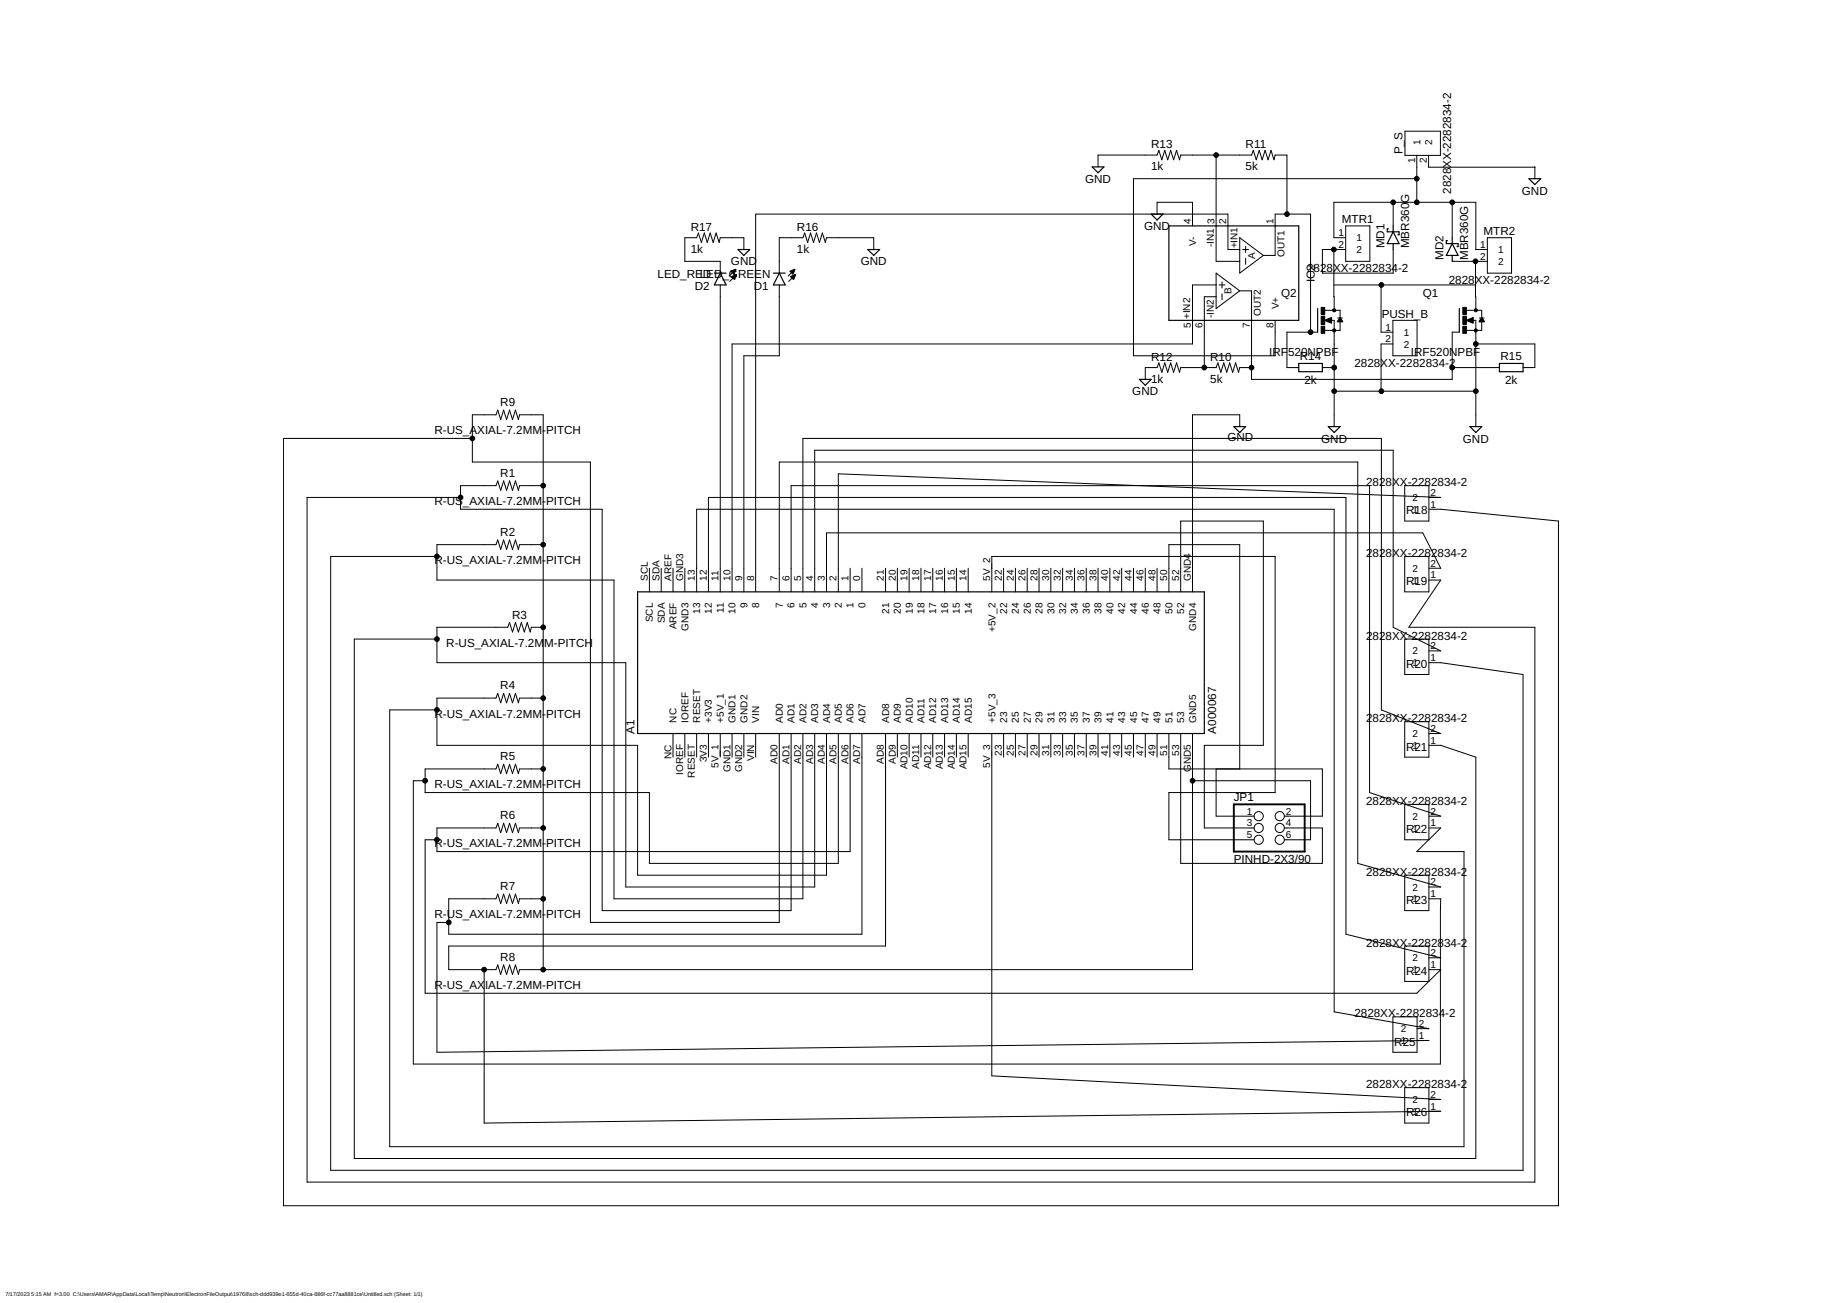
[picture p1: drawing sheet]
<svg xmlns="http://www.w3.org/2000/svg" width="1189mm" height="841mm" viewBox="0 0 1189 841" stroke-linecap="round" stroke-linejoin="round" font-family="sans-serif">
<g fill="none" stroke="#000" stroke-width=".76">
<path d="M705 108h8l-4 4zM987 115h7l-3 4zM743 138h8l-4 4zM754 146h84v61h-84zM896 148h-1v2h8v2h-1M899 150l4 7h-8zM899 146v4M899 157v4M934 155h-1v2h8v2h-1M937 157l4 8h-8zM937 153v4M461 176h8"/>
<path d="M465 176l4 8h-8zM476 161h8l-4 4zM499 176h8M503 176l4 8h-8zM560 161h8l-4 4zM937 165v4M850 199v15M942 199v15M838 235h15v5h-15zM968 235h15v5h-15zM735 245h8l-4 4zM796 275h8l-4 4z"/>
<path d="M857 275h8l-4 4zM949 275h7l-3 4zM412 382h365v91h-365z"/>
</g>
<g fill="none" stroke="#000" stroke-width=".65">
<path d="M907 85h23v15h-23zM709 108v-8h38l1-3 2 6 2-6 2 6 2-6 1 6 2-6 2 6 1-3h46l1-3 2 6 2-6 2 6 2-6 1 6 2-6 2 6 1-3h8v38M785 100v69h15M914 115h-182v115h91v-23M914 100v31M922 100v8h69M991 108v7M747 138v-7h23v15M899 131v15M937 131v22M800 153l15 12-15 11zM804 159v4"/>
<path d="M869 153h-8v-22h92v30M869 146h15v23h-15zM960 153h16v23h-16zM475 174l-4 4M475 177l-4 5M480 161v-8h-15l-1 3-2-6-2 6-2-6-2 6-1-6-2 6-2-6-1 3h-8v16h23v7M513 174l-4 4M513 177l-4 5M564 161v-8h-31v3l-2-6-2 6-2-6-2 6-2-6-2 6-2-6-1 3h-15v23M785 176l15 12-15 11zM800 161h-7v-23h-305v244M802 161h4"/>
<path d="M804 167v4M815 165h8v-27h23v76M861 161v39M869 161h-16v15h46v-15M937 169h23M952 169l1 31M952 161h8M465 184v198M503 184v46h-23v152M785 184h-15v38h-298v160M785 192h-8v45M787 184h4"/>
<path d="M789 182v4M789 190v3M800 188h8v57h129v-31h5M861 184h92M891 184v30h8M850 214h-19v23h7M855 207h6v68M855 200h10v5M863 205h3M865 207v6h-10M899 207h16v23h-16zM946 207h7v68"/>
<path d="M947 200h9v5M955 205h3M956 207v6h-10M808 237h-8l-1 3-2-6-1 6-2-6-2 6-2-6-2 6-2-6-1 3h-23l-1 3-2-6-2 6-1-6-2 6-2-6-2 6-2-6-1 3h-8v8M853 237h8M899 222h-8v30M937 237h31M953 222h38v15h-8M861 252h92M800 275v-7h-30v114M305 283h-122v495h823v-442l-76-7h-8M351 313h-16v4l-2-7-2 7-2-7-2 7-2-7-2 7-2-7-1 3h-23v16h92v259h122v-115"/>
<path d="M907 313h15v23h-15zM297 321h-99v442h793v-358h-82l21-31h-8M922 321h8l-389-15v76M282 359h-69v396h770v-320l-53-7h-8M351 352h-16v3l-2-6-2 6-2-6-2 6-2-6-2 6-2-6-1 3h-38v22h114v206h122v-107M907 359h15v23h-15zM419 367v15M427 367v15M434 367v15M442 367v15M549 367v15M556 367v15"/>
<path d="M572 367v15M579 367v15M587 367v15M594 367v15M602 367v15M610 367v15M617 367v15M625 367v15M648 367v15M655 367v15M663 367v15M671 367v15"/>
<path d="M678 367v15M686 367v15M693 367v15M701 367v15M709 367v15M716 367v15M724 367v15M732 367v15M739 367v15M747 367v15M922 367h8l-12-23h-385v38M450 382v-53h411v324l61 11h-7"/>
<path d="M457 382v-61h412v282l61 15h-8M503 382v-84h373v259l54 16h-8M511 382v-69h373v199l46 15h-8M518 382v-99h374v175l38 15h-8M526 382v-91h373v114l31 15h-8M640 382v-23h183v153h-69v30h55M754 382v-30h46v144M762 382v-46h53v145h-38v53h32M282 412h-53v336h724v-259l-23-8h-8M351 405h-8l-1 3-2-6-2 6-2-6-1 6-2-6-2 6-2-6-1 3h-46v23h122v145h122v-100M907 412h15v23h-15zM282 458h-30v282h693v-190h-31l16-16h-8"/>
<path d="M351 451h-16v3l-2-6-2 6-2-6-2 6-2-6-2 6-2-6-1 3h-38v30h130v84h121v-92M434 473v16M442 473v16M450 473v16M457 473v16M465 473v16M472 473v16M480 473v16M488 473v16M503 473v122h-122v-297h-76v-30h15l1-3 2 6 2-6 2 6 2-6 2 6 2-6 2 6v-3h16v358M541 473v84h-122v-45h-145v-16h46l1-3 2 6 2-6 2 6 2-6 2 6 2-6 2 6v-3h16M549 473v77h-267v-16h38l1-3 2 6 2-6 2 6 2-6 2 6 2-6 2 6v-3h16"/>
<path d="M556 473v130h-266v-23h30l1-3 2 6 2-6 2 6 2-6 2 6 2-6 2 6v-3h16M572 473v138h-282v15h30l1-3 2 6 2-6 2 6 2-6 2 6 2-6 2 6v-3h435v-153M579 473v16M587 473v16M594 473v16M602 473v16M610 473v16M617 473v16M625 473v16M640 473v221l290 16h-8M648 473v16M655 473v16"/>
<path d="M663 473v16M671 473v16M678 473v16M686 473v16M693 473v16M701 473v16M709 473v16M716 473v16M724 473v16M732 473v16M739 473v16M747 473v16"/>
<path d="M754 473v23h99v31h-24M762 473v84h91v-23h-24M907 466h15v23h-15zM785 496v31h24M274 504h-7v183h663v-107h-8M770 504h76v38h-17M907 519h15v23h-15zM282 542h-8v99h640l16-15h-8M907 565h15v23h-15zM290 595h-8v84l640-7h-7M907 611h15v22h-15zM312 626v99l618-8h-8"/>
<path d="M899 656h16v23h-16zM907 702h15v23h-15z"/>
<circle cx="812" cy="527" r="3"/>
<circle cx="812" cy="534" r="3"/>
<circle cx="826" cy="534" r="3"/>
<circle cx="826" cy="527" r="3"/>
<circle cx="812" cy="542" r="3"/>
<circle cx="826" cy="542" r="3"/>
</g>
<g fill="#000" stroke="#000" stroke-width=".65">
<path d="M472 175l3-1-1 3z" fill-rule="evenodd"/>
<path d="M472 179l3-2-1 4z" fill-rule="evenodd"/>
<path d="M510 175l3-1-1 3z" fill-rule="evenodd"/>
<path d="M510 179l4-2-2 4z" fill-rule="evenodd"/>
<path d="M855 207l4-2v4z" fill-rule="evenodd"/>
<path d="M865 205l2 3h-4z" fill-rule="evenodd"/>
<path d="M947 207l4-2v4z" fill-rule="evenodd"/>
<path d="M956 205l2 3h-3z" fill-rule="evenodd"/>
<circle cx="785" cy="100" r="1.5"/>
<circle cx="914" cy="115" r="1.5"/>
<circle cx="831" cy="138" r="1.5"/>
<circle cx="899" cy="131" r="1.5"/>
<circle cx="914" cy="131" r="1.5"/>
<circle cx="937" cy="131" r="1.5"/>
<circle cx="861" cy="161" r="1.5"/>
<circle cx="952" cy="169" r="1.5"/>
<circle cx="892" cy="184" r="1.5"/>
<circle cx="846" cy="214" r="1.5"/>
<circle cx="861" cy="200" r="1"/>
<circle cx="861" cy="213" r="1"/>
<circle cx="953" cy="200" r="1"/>
<circle cx="953" cy="213" r="1"/>
<circle cx="777" cy="237" r="1.5"/>
<circle cx="808" cy="237" r="1.5"/>
<circle cx="861" cy="237" r="1.5"/>
<circle cx="937" cy="237" r="1.5"/>
<circle cx="953" cy="222" r="1.5"/>
<circle cx="861" cy="252" r="1.5"/>
<circle cx="892" cy="252" r="1.5"/>
<circle cx="953" cy="252" r="1.5"/>
<circle cx="305" cy="283" r="1.5"/>
<circle cx="351" cy="313" r="1.5"/>
<circle cx="297" cy="321" r="1.5"/>
<circle cx="282" cy="359" r="1.5"/>
<circle cx="351" cy="352" r="1.5"/>
<circle cx="282" cy="412" r="1.5"/>
<circle cx="351" cy="405" r="1.5"/>
<circle cx="282" cy="458" r="1.5"/>
<circle cx="351" cy="451" r="1.5"/>
<circle cx="351" cy="496" r="1.5"/>
<circle cx="274" cy="504" r="1.5"/>
<circle cx="770" cy="504" r="1.5"/>
<circle cx="351" cy="534" r="1.5"/>
<circle cx="282" cy="542" r="1.5"/>
<circle cx="290" cy="595" r="1.5"/>
<circle cx="351" cy="580" r="1.5"/>
<circle cx="312" cy="626" r="1.5"/>
<circle cx="351" cy="626" r="1.5"/>
</g>
<path d="M853 198h2v5h-2zM944 198h2v5h-2zM853 211h2v4h-2zM853 204h2v5h-2zM944 211h2v4h-2zM944 204h2v5h-2z" fill="#000" stroke="#000" stroke-width=".65"/>
<path d="M796 519h46v31h-46z" fill="none" stroke="#000" stroke-width="1.2"/>
<g font-size="7.5">
<text x="743" y="96">R13</text>
<text x="804" y="96">R11</text>
<text x="905" y="100" transform="rotate(-90 905 100)">P_S</text>
<text x="743" y="110">1k</text>
<text x="804" y="110">5k</text>
<text x="700" y="118">GND</text>
<text x="937" y="125" transform="rotate(-90 937 125)">2828XX-2282834-2</text>
<text x="982" y="126">GND</text>
<text x="446" y="149">R17</text>
<text x="514" y="149">R16</text>
<text x="738" y="148">GND</text>
<text x="866" y="144">MTR1</text>
<text x="958" y="152">MTR2</text>
<text x="893" y="160" transform="rotate(-90 893 160)">MD1</text>
<text x="909" y="160" transform="rotate(-90 909 160)">MBR360G</text>
<text x="446" y="163">1k</text>
<text x="514" y="163">1k</text>
<text x="932" y="168" transform="rotate(-90 932 168)">MD2</text>
<text x="948" y="168" transform="rotate(-90 948 168)">MBR360G</text>
<text x="472" y="171">GND</text>
<text x="556" y="171">GND</text>
<text x="424" y="179">LED_RELDED_GREEN</text>
<text x="844" y="176">2</text>
<text x="848" y="176">828XX-2282834-2</text>
<text x="849" y="182" transform="rotate(-90 849 182)">IC2</text>
<text x="935" y="183">2828XX-2282834-2</text>
<text x="448" y="187">D2</text>
<text x="486" y="187">D1</text>
<text x="827" y="192">Q2</text>
<text x="918" y="192">Q1</text>
<text x="892" y="205">PUSH_B</text>
<text x="743" y="233">R12</text>
<text x="781" y="233">R10</text>
<text x="819" y="230">IRF</text>
<text x="831" y="230">520NPBF</text>
<text x="839" y="232">R14</text>
<text x="911" y="230">IRF520NPBF</text>
<text x="968" y="232">R15</text>
<text x="874" y="237">2828XX-2282834-2</text>
<text x="743" y="247">1k</text>
<text x="781" y="247">5k</text>
<text x="842" y="248">2k</text>
<text x="971" y="248">2k</text>
<text x="731" y="255">GND</text>
<text x="323" y="262">R9</text>
<text x="280" y="280">R-US_AXIAL-7.2MM-</text>
<text x="352" y="280">PITCH</text>
<text x="792" y="285">GND</text>
<text x="853" y="286">GND</text>
<text x="944" y="286">GND</text>
<text x="323" y="308">R1</text>
<text x="882" y="314">2</text>
<text x="886" y="314">828XX</text>
<text x="909" y="314">-228</text>
<text x="924" y="314">2834-2</text>
<text x="280" y="326">R-US</text>
<text x="299" y="326">_AXIAL-7.2MM-</text>
<text x="352" y="326">PITCH</text>
<text x="908" y="332">R18</text>
<text x="323" y="346">R2</text>
<text x="882" y="360">2</text>
<text x="886" y="360">828XX</text>
<text x="909" y="360">-228</text>
<text x="924" y="360">2834-2</text>
<text x="280" y="364">R-US_AXIAL-7.2MM-</text>
<text x="352" y="364">PITCH</text>
<text x="908" y="378">R19</text>
<text x="331" y="399">R3</text>
<text x="882" y="413">2</text>
<text x="886" y="413">828XX</text>
<text x="909" y="413">-228</text>
<text x="924" y="413">2834-2</text>
<text x="288" y="417">R-US_AXIAL-7.2M</text>
<text x="351" y="417">M-PITCH</text>
<text x="908" y="431">R20</text>
<text x="323" y="445">R4</text>
<text x="280" y="463">R-US_AXIAL-7.2MM-</text>
<text x="352" y="463">PITCH</text>
<text x="882" y="466">2</text>
<text x="886" y="466">828XX</text>
<text x="909" y="466">-228</text>
<text x="924" y="466">2834-2</text>
<text x="410" y="473" transform="rotate(-90 410 473)">A1</text>
<text x="785" y="473" transform="rotate(-90 785 473)">A000067</text>
<text x="908" y="484">R21</text>
<text x="323" y="491">R5</text>
<text x="280" y="509">R-US_AXIAL-7.2MM-</text>
<text x="352" y="509">PITCH</text>
<text x="796" y="517">JP1</text>
<text x="882" y="520">2828XX</text>
<text x="909" y="520">-228</text>
<text x="924" y="520">2834-2</text>
<text x="323" y="529">R6</text>
<text x="908" y="538">R22</text>
<text x="280" y="547">R-US_AXIAL-7.2MM-</text>
<text x="352" y="547">PITCH</text>
<text x="796" y="557">PINHD-2X3/90</text>
<text x="882" y="565">2828XX</text>
<text x="909" y="565">-228</text>
<text x="924" y="565">2834-2</text>
<text x="323" y="574">R7</text>
<text x="908" y="583">R23</text>
<text x="280" y="593">R-US_AXIAL-7.2MM-</text>
<text x="352" y="593">PITCH</text>
<text x="882" y="611">2828XX</text>
<text x="909" y="611">-228</text>
<text x="924" y="611">2834-2</text>
<text x="323" y="620">R8</text>
<text x="908" y="629">R24</text>
<text x="280" y="638">R-US_AX</text>
<text x="313" y="638">IAL-7.2MM-PITCH</text>
<text x="874" y="657">2828XX</text>
<text x="901" y="657">-228</text>
<text x="916" y="657">2834-2</text>
<text x="900" y="675">R25</text>
<text x="882" y="702">2828XX</text>
<text x="909" y="702">-228</text>
<text x="924" y="702">2834-2</text>
<text x="908" y="721">R26</text>
</g>
<g font-size="6.5">
<text x="917" y="93" transform="rotate(-90 917 93)">1</text>
<text x="924" y="93" transform="rotate(-90 924 93)">2</text>
<text x="913" y="105" transform="rotate(-90 913 105)">1</text>
<text x="921" y="105" transform="rotate(-90 921 105)">2</text>
<text x="769" y="145" transform="rotate(-90 769 145)">4</text>
<text x="784" y="145" transform="rotate(-90 784 145)">3</text>
<text x="791" y="145" transform="rotate(-90 791 145)">2</text>
<text x="822" y="145" transform="rotate(-90 822 145)">1</text>
<text x="864" y="152">1</text>
<text x="876" y="156">1</text>
<text x="772" y="159" transform="rotate(-90 772 159)">V-</text>
<text x="783" y="160" transform="rotate(-90 783 160)">-IN1</text>
<text x="799" y="160" transform="rotate(-90 799 160)">+IN1</text>
<text x="864" y="160">2</text>
<text x="955" y="160">1</text>
<text x="810" y="167" transform="rotate(-90 810 167)">A</text>
<text x="829" y="166" transform="rotate(-90 829 166)">OUT1</text>
<text x="876" y="163">2</text>
<text x="955" y="168">2</text>
<text x="967" y="163">1</text>
<text x="967" y="171">2</text>
<text x="795" y="190" transform="rotate(-90 795 190)">B</text>
<text x="814" y="204" transform="rotate(-90 814 204)">OUT2</text>
<text x="825" y="200" transform="rotate(-90 825 200)">V+</text>
<text x="768" y="206" transform="rotate(-90 768 206)">+IN2</text>
<text x="783" y="205" transform="rotate(-90 783 205)">-IN2</text>
<text x="769" y="211" transform="rotate(-90 769 211)">5</text>
<text x="776" y="211" transform="rotate(-90 776 211)">6</text>
<text x="807" y="211" transform="rotate(-90 807 211)">7</text>
<text x="822" y="211" transform="rotate(-90 822 211)">8</text>
<text x="894" y="213">1</text>
<text x="894" y="221">2</text>
<text x="906" y="217">1</text>
<text x="906" y="224">2</text>
<text x="912" y="323">2</text>
<text x="923" y="320">2</text>
<text x="923" y="328">1</text>
<text x="912" y="331">1</text>
<text x="923" y="366">2</text>
<text x="912" y="369">2</text>
<text x="418" y="375" transform="rotate(-90 418 375)">SCL</text>
<text x="426" y="375" transform="rotate(-90 426 375)">SDA</text>
<text x="433" y="375" transform="rotate(-90 433 375)">AREF</text>
<text x="441" y="375" transform="rotate(-90 441 375)">GND3</text>
<text x="449" y="375" transform="rotate(-90 449 375)">13</text>
<text x="456" y="375" transform="rotate(-90 456 375)">12</text>
<text x="464" y="375" transform="rotate(-90 464 375)">11</text>
<text x="471" y="375" transform="rotate(-90 471 375)">10</text>
<text x="479" y="375" transform="rotate(-90 479 375)">9</text>
<text x="487" y="375" transform="rotate(-90 487 375)">8</text>
<text x="502" y="375" transform="rotate(-90 502 375)">7</text>
<text x="510" y="375" transform="rotate(-90 510 375)">6</text>
<text x="517" y="375" transform="rotate(-90 517 375)">5</text>
<text x="525" y="375" transform="rotate(-90 525 375)">4</text>
<text x="532" y="375" transform="rotate(-90 532 375)">3</text>
<text x="540" y="375" transform="rotate(-90 540 375)">2</text>
<text x="548" y="375" transform="rotate(-90 548 375)">1</text>
<text x="555" y="375" transform="rotate(-90 555 375)">0</text>
<text x="570" y="375" transform="rotate(-90 570 375)">21</text>
<text x="578" y="375" transform="rotate(-90 578 375)">20</text>
<text x="586" y="375" transform="rotate(-90 586 375)">19</text>
<text x="593" y="375" transform="rotate(-90 593 375)">18</text>
<text x="601" y="375" transform="rotate(-90 601 375)">17</text>
<text x="609" y="375" transform="rotate(-90 609 375)">16</text>
<text x="616" y="375" transform="rotate(-90 616 375)">15</text>
<text x="624" y="375" transform="rotate(-90 624 375)">14</text>
<text x="639" y="375" transform="rotate(-90 639 375)">5V_2</text>
<text x="647" y="375" transform="rotate(-90 647 375)">22</text>
<text x="654" y="375" transform="rotate(-90 654 375)">24</text>
<text x="662" y="375" transform="rotate(-90 662 375)">26</text>
<text x="670" y="375" transform="rotate(-90 670 375)">28</text>
<text x="677" y="375" transform="rotate(-90 677 375)">30</text>
<text x="685" y="375" transform="rotate(-90 685 375)">32</text>
<text x="692" y="375" transform="rotate(-90 692 375)">34</text>
<text x="700" y="375" transform="rotate(-90 700 375)">36</text>
<text x="708" y="375" transform="rotate(-90 708 375)">38</text>
<text x="715" y="375" transform="rotate(-90 715 375)">40</text>
<text x="723" y="375" transform="rotate(-90 723 375)">42</text>
<text x="730" y="375" transform="rotate(-90 730 375)">44</text>
<text x="738" y="375" transform="rotate(-90 738 375)">46</text>
<text x="746" y="375" transform="rotate(-90 746 375)">48</text>
<text x="753" y="375" transform="rotate(-90 753 375)">50</text>
<text x="761" y="375" transform="rotate(-90 761 375)">52</text>
<text x="769" y="375" transform="rotate(-90 769 375)">GND4</text>
<text x="912" y="377">1</text>
<text x="923" y="373">1</text>
<text x="467" y="396" transform="rotate(-90 467 396)">11</text>
<text x="482" y="393" transform="rotate(-90 482 393)">9</text>
<text x="490" y="393" transform="rotate(-90 490 393)">8</text>
<text x="505" y="393" transform="rotate(-90 505 393)">7</text>
<text x="513" y="393" transform="rotate(-90 513 393)">6</text>
<text x="520" y="393" transform="rotate(-90 520 393)">5</text>
<text x="528" y="393" transform="rotate(-90 528 393)">4</text>
<text x="536" y="393" transform="rotate(-90 536 393)">3</text>
<text x="543" y="393" transform="rotate(-90 543 393)">2</text>
<text x="551" y="393" transform="rotate(-90 551 393)">1</text>
<text x="559" y="393" transform="rotate(-90 559 393)">0</text>
<text x="421" y="402" transform="rotate(-90 421 402)">SCL</text>
<text x="452" y="396" transform="rotate(-90 452 396)">13</text>
<text x="460" y="396" transform="rotate(-90 460 396)">12</text>
<text x="475" y="396" transform="rotate(-90 475 396)">10</text>
<text x="574" y="396" transform="rotate(-90 574 396)">21</text>
<text x="581" y="396" transform="rotate(-90 581 396)">20</text>
<text x="589" y="396" transform="rotate(-90 589 396)">19</text>
<text x="597" y="396" transform="rotate(-90 597 396)">18</text>
<text x="604" y="396" transform="rotate(-90 604 396)">17</text>
<text x="612" y="396" transform="rotate(-90 612 396)">16</text>
<text x="620" y="396" transform="rotate(-90 620 396)">15</text>
<text x="627" y="396" transform="rotate(-90 627 396)">14</text>
<text x="650" y="396" transform="rotate(-90 650 396)">22</text>
<text x="658" y="396" transform="rotate(-90 658 396)">24</text>
<text x="665" y="396" transform="rotate(-90 665 396)">26</text>
<text x="673" y="396" transform="rotate(-90 673 396)">28</text>
<text x="681" y="396" transform="rotate(-90 681 396)">30</text>
<text x="688" y="396" transform="rotate(-90 688 396)">32</text>
<text x="696" y="396" transform="rotate(-90 696 396)">34</text>
<text x="703" y="396" transform="rotate(-90 703 396)">36</text>
<text x="711" y="396" transform="rotate(-90 711 396)">38</text>
<text x="719" y="396" transform="rotate(-90 719 396)">40</text>
<text x="726" y="396" transform="rotate(-90 726 396)">42</text>
<text x="734" y="396" transform="rotate(-90 734 396)">44</text>
<text x="741" y="396" transform="rotate(-90 741 396)">46</text>
<text x="749" y="396" transform="rotate(-90 749 396)">48</text>
<text x="757" y="396" transform="rotate(-90 757 396)">50</text>
<text x="764" y="396" transform="rotate(-90 764 396)">52</text>
<text x="429" y="402" transform="rotate(-90 429 402)">SDA</text>
<text x="437" y="406" transform="rotate(-90 437 406)">AREF</text>
<text x="444" y="407" transform="rotate(-90 444 407)">GND3</text>
<text x="642" y="408" transform="rotate(-90 642 408)">+5V_2</text>
<text x="772" y="407" transform="rotate(-90 772 407)">GND4</text>
<text x="923" y="419">2</text>
<text x="912" y="422">2</text>
<text x="912" y="430">1</text>
<text x="923" y="427">1</text>
<text x="437" y="466" transform="rotate(-90 437 466)">NC</text>
<text x="444" y="466" transform="rotate(-90 444 466)">IOREF</text>
<text x="452" y="466" transform="rotate(-90 452 466)">RESET</text>
<text x="460" y="466" transform="rotate(-90 460 466)">+3V3</text>
<text x="467" y="466" transform="rotate(-90 467 466)">+5V_1</text>
<text x="475" y="466" transform="rotate(-90 475 466)">GND1</text>
<text x="482" y="466" transform="rotate(-90 482 466)">GND2</text>
<text x="490" y="466" transform="rotate(-90 490 466)">VIN</text>
<text x="505" y="466" transform="rotate(-90 505 466)">AD0</text>
<text x="513" y="466" transform="rotate(-90 513 466)">AD1</text>
<text x="520" y="466" transform="rotate(-90 520 466)">AD2</text>
<text x="528" y="466" transform="rotate(-90 528 466)">AD3</text>
<text x="536" y="466" transform="rotate(-90 536 466)">AD4</text>
<text x="543" y="466" transform="rotate(-90 543 466)">AD5</text>
<text x="551" y="466" transform="rotate(-90 551 466)">AD6</text>
<text x="559" y="466" transform="rotate(-90 559 466)">AD7</text>
<text x="574" y="466" transform="rotate(-90 574 466)">AD8</text>
<text x="581" y="466" transform="rotate(-90 581 466)">AD9</text>
<text x="589" y="466" transform="rotate(-90 589 466)">AD10</text>
<text x="597" y="466" transform="rotate(-90 597 466)">AD11</text>
<text x="604" y="466" transform="rotate(-90 604 466)">AD12</text>
<text x="612" y="466" transform="rotate(-90 612 466)">AD13</text>
<text x="620" y="466" transform="rotate(-90 620 466)">AD14</text>
<text x="627" y="466" transform="rotate(-90 627 466)">AD15</text>
<text x="642" y="466" transform="rotate(-90 642 466)">+5V_3</text>
<text x="650" y="466" transform="rotate(-90 650 466)">23</text>
<text x="658" y="466" transform="rotate(-90 658 466)">25</text>
<text x="665" y="466" transform="rotate(-90 665 466)">27</text>
<text x="673" y="466" transform="rotate(-90 673 466)">29</text>
<text x="681" y="466" transform="rotate(-90 681 466)">31</text>
<text x="688" y="466" transform="rotate(-90 688 466)">33</text>
<text x="696" y="466" transform="rotate(-90 696 466)">35</text>
<text x="703" y="466" transform="rotate(-90 703 466)">37</text>
<text x="711" y="466" transform="rotate(-90 711 466)">39</text>
<text x="719" y="466" transform="rotate(-90 719 466)">41</text>
<text x="726" y="466" transform="rotate(-90 726 466)">43</text>
<text x="734" y="466" transform="rotate(-90 734 466)">45</text>
<text x="741" y="466" transform="rotate(-90 741 466)">47</text>
<text x="749" y="466" transform="rotate(-90 749 466)">49</text>
<text x="757" y="466" transform="rotate(-90 757 466)">51</text>
<text x="764" y="466" transform="rotate(-90 764 466)">53</text>
<text x="772" y="466" transform="rotate(-90 772 466)">GND5</text>
<text x="923" y="472">2</text>
<text x="912" y="476">2</text>
<text x="912" y="483">1</text>
<text x="923" y="480">1</text>
<text x="433" y="490" transform="rotate(-90 433 490)">NC</text>
<text x="456" y="492" transform="rotate(-90 456 492)">3V3</text>
<text x="487" y="491" transform="rotate(-90 487 491)">VIN</text>
<text x="647" y="488" transform="rotate(-90 647 488)">23</text>
<text x="654" y="488" transform="rotate(-90 654 488)">25</text>
<text x="662" y="488" transform="rotate(-90 662 488)">27</text>
<text x="670" y="488" transform="rotate(-90 670 488)">29</text>
<text x="677" y="488" transform="rotate(-90 677 488)">31</text>
<text x="685" y="488" transform="rotate(-90 685 488)">33</text>
<text x="692" y="488" transform="rotate(-90 692 488)">35</text>
<text x="700" y="488" transform="rotate(-90 700 488)">37</text>
<text x="708" y="488" transform="rotate(-90 708 488)">39</text>
<text x="715" y="488" transform="rotate(-90 715 488)">41</text>
<text x="723" y="488" transform="rotate(-90 723 488)">43</text>
<text x="730" y="488" transform="rotate(-90 730 488)">45</text>
<text x="738" y="488" transform="rotate(-90 738 488)">47</text>
<text x="746" y="488" transform="rotate(-90 746 488)">49</text>
<text x="753" y="488" transform="rotate(-90 753 488)">51</text>
<text x="761" y="488" transform="rotate(-90 761 488)">53</text>
<text x="464" y="496" transform="rotate(-90 464 496)">5V_1</text>
<text x="502" y="493" transform="rotate(-90 502 493)">AD0</text>
<text x="510" y="493" transform="rotate(-90 510 493)">AD1</text>
<text x="517" y="493" transform="rotate(-90 517 493)">AD2</text>
<text x="525" y="493" transform="rotate(-90 525 493)">AD3</text>
<text x="532" y="493" transform="rotate(-90 532 493)">AD4</text>
<text x="540" y="493" transform="rotate(-90 540 493)">AD5</text>
<text x="548" y="493" transform="rotate(-90 548 493)">AD6</text>
<text x="555" y="493" transform="rotate(-90 555 493)">AD7</text>
<text x="570" y="493" transform="rotate(-90 570 493)">AD8</text>
<text x="578" y="493" transform="rotate(-90 578 493)">AD9</text>
<text x="586" y="497" transform="rotate(-90 586 497)">AD10</text>
<text x="593" y="496" transform="rotate(-90 593 496)">AD11</text>
<text x="601" y="497" transform="rotate(-90 601 497)">AD12</text>
<text x="609" y="497" transform="rotate(-90 609 497)">AD13</text>
<text x="616" y="497" transform="rotate(-90 616 497)">AD14</text>
<text x="624" y="497" transform="rotate(-90 624 497)">AD15</text>
<text x="639" y="496" transform="rotate(-90 639 496)">5V_3</text>
<text x="441" y="500" transform="rotate(-90 441 500)">IOREF</text>
<text x="449" y="502" transform="rotate(-90 449 502)">RESET</text>
<text x="471" y="498" transform="rotate(-90 471 498)">GND1</text>
<text x="479" y="498" transform="rotate(-90 479 498)">GND2</text>
<text x="769" y="498" transform="rotate(-90 769 498)">GND5</text>
<text x="805" y="526">1</text>
<text x="830" y="526">2</text>
<text x="923" y="526">2</text>
<text x="805" y="533">3</text>
<text x="830" y="533">4</text>
<text x="912" y="529">2</text>
<text x="923" y="533">1</text>
<text x="912" y="537">1</text>
<text x="805" y="541">5</text>
<text x="830" y="541">6</text>
<text x="912" y="575">2</text>
<text x="923" y="571">2</text>
<text x="923" y="579">1</text>
<text x="912" y="582">1</text>
<text x="923" y="617">2</text>
<text x="912" y="621">2</text>
<text x="912" y="628">1</text>
<text x="923" y="625">1</text>
<text x="916" y="663">2</text>
<text x="904" y="666">2</text>
<text x="916" y="670">1</text>
<text x="904" y="674">1</text>
<text x="912" y="712">2</text>
<text x="923" y="709">2</text>
<text x="912" y="720">1</text>
<text x="923" y="716">1</text>
</g>
<g font-size="3.5">
<text x="3" y="837">7/17/2023</text>
<text x="20" y="837">5:15 AM f=3.00 C:\Users\AMAR\AppData\Local\Temp\Neutron\ElectronFileOutput\19768\sch-ddd939e1-655d-40ca-886f-cc77aa8881ce\Untitled.sch (Sheet: 1/1)</text>
</g>
</svg>
